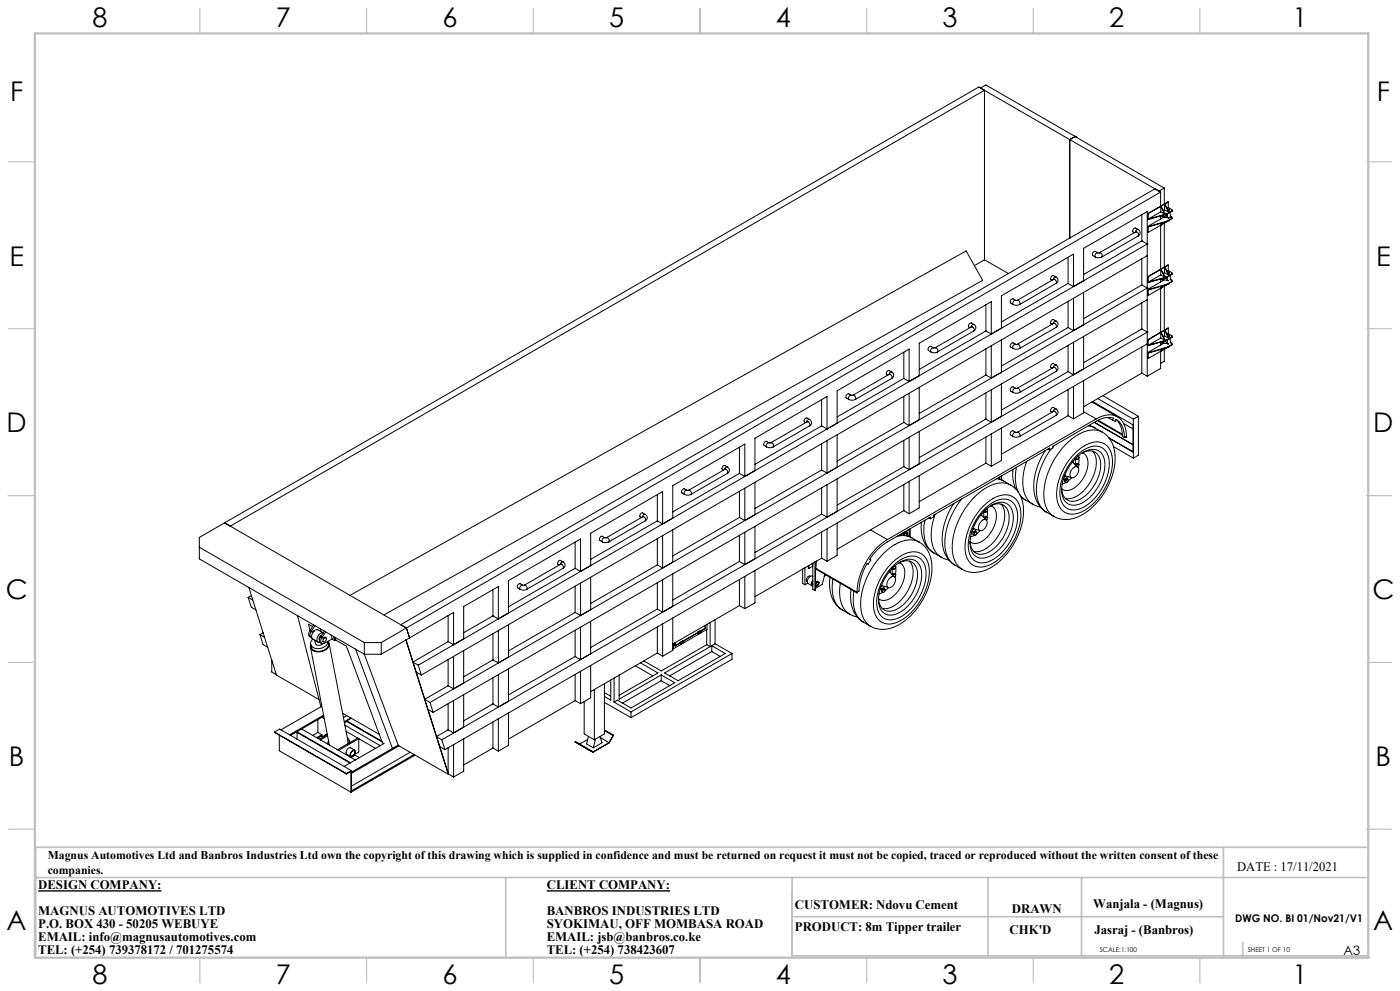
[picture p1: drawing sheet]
<svg xmlns="http://www.w3.org/2000/svg" width="420mm" height="297mm" viewBox="0 0 420 297" stroke-linecap="round" stroke-linejoin="round" font-family="sans-serif">
<path d="M11.5 267h37M164 267h37" fill="none" stroke="#000" stroke-width=".41"/>
<g fill="none" stroke="#c0c0c0" stroke-width=".35">
<path d="M60 2.5v7.5M110 2.5v7.5M160 2.5v7.5M210 2.5v7.5M260 2.5v7.5M310 2.5v7.5M360 2.5v7.5M2.5 48.5h7.5M410 48.5h7.5M2.5 98.5h7.5M410 98.5h7.5M2.5 148.5h7.5"/>
<path d="M410 148.5h7.5M2.5 198.5h7.5M410 198.5h7.5M2.5 248.5h7.5M410 248.5h7.5M60 287v7.5M110 287v7.5M160 287v7.5M210 287v7.5M260 287v7.5M310 287v7.5M360 287v7.5"/>
</g>
<path d="M367 253.9v32.6M409.9 253.9h-399.2v32.1M10.7 263h399.7M151.7 263v24M237.6 263v24M237.6 274.7h129.4M296.4 263v23.5M324.4 263v23.5M237.6 286.5h172.3M372.8 282.5v4.3" fill="none" stroke="#c0c0c0" stroke-width=".5"/>
<path d="M10.5 10h400v277h-400z" fill="none" stroke="#c0c0c0" stroke-width=".7"/>
<g fill="none" stroke="#000" stroke-width=".3">
<path d="M295.3 27.1l-226.2 130.6-1.7-1M295.3 27.1l-1.6-1-226.3 130.6M295.3 27.1v50.8M322 40.6l-26.2-15.1-1.7 .9 53.6 30.9 1.6-.9M322.1 40.6h-.1M322.1 40.6l1 .6M322.5 40.9l26.8 15.5M322.5 40.9l.6 .3M322.5 40.9l-1.6 .9v29.6M323.1 41.2h.1M348.2 57.6v4.2M348.2 57.6l-1.7-1-226.3 130.6 1.7 1"/>
<path d="M348.2 57.6l-226.3 130.6M349.3 56.4v4.7M295.3 77.9l-3 1.7M295.3 77.9l7.2 4.1M320.4 77.1v7.8M328.6 77l.6 .3 1.3-.3M329.3 75.8h.5M329.3 75.8l-.8-.5-.6 .4-.2 .8 .9 .5M329.3 75.8l-.6 .3-.2 .4 .1 .5M329.8 75.8l.8 .4 .1 .5-.2 .3M340.7 69.5h.1M340.7 69.5l.7 .3 .2 .5-.1 .4"/>
<path d="M340.7 69.5l-10.9 6.3M341.5 68.8a1.08 1.08 0 0 1 .6 1 1.08 1.08 0 0 1-.6 .9M341.5 68.8l-.9-.5-.4 .2-.4 .9 .5 .4M341.5 68.8l-.5 .1-.4 .7M341.5 70.7l-11 6.3M342.5 72.2l-17.4 10.1M342.5 72.2l1.7 .9M342.5 64.3v7.9M342.5 77.5v7.9M344.2 73.1h.1M344.2 76.6l-217.8 125.7M344.2 73.1l-218.7 126.3"/>
<path d="M344.3 64l.1 1.8M344.3 67.9l.1 1.8M344.3 64l.1 .1M344.3 67.9h.1M344.4 64.1v1.7M344.4 67.9v1.8M348.2 64.7v.9M348.2 61.9v1.6M348.2 67v13.7M348.2 63.5l-3.8 2.2 5.7-1.6M348.2 63.5l1.2 .7M348.2 61.9l-3.8 2.2"/>
<path d="M348.2 61.9l1.2 2.3M348.2 67.5l-3.8 2.2M348.3 61.8l1.3 2.3-.2 .1M348.3 61.8l-.1 .1M348.3 67.4l-.1 .1M348.5 64.7l2 .6M348.5 64.7l2 .5M348.8 64.6l-.3 .1M349.2 65l-4.9 2.9M349.3 66.8v13.2M349.4 61.2v1.7M349.4 66.8v-.2l-1.2 .9"/>
<path d="M349.4 62.9l-.4 .2M349.4 62.9l1.2 .7M349.4 61.2l-1.1 .6M349.4 61.2l1.2 2.4M349.4 66.8l-1.1 .6M349.4 66.6l-1.1 .8M349.5 61.2l1.2 2.3-.1 .1M349.5 61.2h-.1M349.5 66.7l-.1 .1M349.5 64.4l.7 .4M349.8 66.5l-.4 .3M349.8 66.5l-.3 .2"/>
<path d="M350.1 64.1v.1M350.1 66.3v.1M350.1 64.2l-5.7 1.6M350.1 66.3l-5.7 1.6M350.1 66.4l-5.7 1.6M350.2 64.1v.9l.3 .2M350.4 62.8l.2 .2 .2-.2M350.5 62.7l.3 .1-.3 .1zM350.5 66.2h.1M350.5 60.6v1.6M350.5 65.2v.1M350.5 79.5v1.6"/>
<path d="M350.5 79.5l-6.2 3.4M350.5 79.5l-1 .5M350.5 62.2l-.4 .2M350.5 62.2l1.1 .6v.4M350.5 60.6l-6.2 3.4M350.5 60.6l-1 .6M350.5 66.2l-1 .5M351.1 63.6l-.1 1.6-.5 .1M351.1 64.8l.5 .2v.4M351.6 63.2l-1.5 1M351.6 65.4l-1.5 1M351.6 63.2l-1.5 .9"/>
<path d="M351.6 65.4l-1.5 .9M291.4 98h.1M291.4 98h.4l.4 .5-.1 .7M291.4 98l-10.9 6.2M292.1 97.3a1.08 1.08 0 0 1 .6 .9 1.08 1.08 0 0 1-.6 1M292.1 97.3l-.8-.5-.5 .2a.65 .65 0 0 0-.1 1l.3 .2M292.1 97.3h-.4l-.4 .7M292.1 99.2l-10.9 6.3M295.8 99.2l-20 11.5M295.8 99.2l1.6 .9M295.8 91.3v7.9M304 91.3a2.02 2.02 0 0 0 1.9 0"/>
<path d="M304.7 90h.5M304.7 90l-.9-.5-.6 .5-.1 .8 .9 .5M304.7 90l-.7 .4-.2 .4 .2 .5M305.2 90l.7 .4 .1 .4-.1 .5M316.1 83.7h.1M316.1 96.9h.1M316.1 83.7l.7 .4 .1 .4-.1 .4M316.1 96.9l.7 .4 .1 .3-.1 .5M316.1 83.7l-10.9 6.3M316.1 96.9l-10.9 6.3M316.8 83a1.08 1.08 0 0 1 .6 1 1.08 1.08 0 0 1-.6 .9M316.8 96.2a1.08 1.08 0 0 1 .6 1 1.08 1.08 0 0 1-.6 .9"/>
<path d="M316.8 83l-.9-.5-.3 .2-.4 .9 .4 .4M316.8 96.2l-.8-.5-.4 .1-.4 1 .4 .4M316.8 83l-.5 .1-.4 .7M316.8 96.2l-.6 .2-.3 .6M316.8 84.9l-10.9 6.4M316.8 98.1l-10.9 6.3M320.4 84.9l-20 11.6M320.4 84.9l1.7 1M320.4 98.2l-20 11.5M320.4 98.2l1.7 .9M320.4 90.3v7.9M322.1 85.9l3-1.8v-9.7l19.1-11v49.3"/>
<path d="M322.1 85.9v-9.7l-21.7 12.4v9.8l-3 1.7M322.1 89.4v9.7M325.1 87.6v9.7l-3 1.8M342.5 85.4l-17.4 10.1M342.5 85.4l1.7 .9M342.5 98.6l-17.4 10.1M342.5 98.6l1.7 1M342.5 90.8v7.8M344.2 86.3h.1M344.2 99.6h.1M344.2 86.3l-215.2 124.2M344.2 89.8l-214.3 123.7"/>
<path d="M344.2 99.6l-211.7 122.1M344.3 82.9l.1 .1M344.3 82.9l.1 1.8M344.3 86.7l.1 1.9M344.3 86.7l.1 .1M344.4 83v1.7M344.4 86.8v1.8M348.2 83.6v.9M348.2 82.4l-3.8 2.2 5.7-1.6M348.2 82.4l1.2 .7M348.2 80.8l-3.8 2.2M348.2 80.8v1.6"/>
<path d="M348.2 85.8v13.8M348.2 99.7v1.6M348.2 80.8l1.2 2.3M348.2 86.4l-3.8 2.2M348.2 99.7l-3.8 2.2M348.2 99.7l1.2 2.3M348.3 80.7l1.3 2.3-.2 .1M348.3 80.7l-.1 .1M348.3 86.3l-.1 .1M348.3 99.6l1.1 2.4M348.3 99.6l-.1 .1M348.5 83.7l.6 .3"/>
<path d="M348.5 83.7l2 .4M349 83.4l-.5 .3M349.2 83.9l-4.9 2.8M349.3 85.8v13.2M349.4 81.7l-.4 .2M349.4 81.7l1.2 .7M349.4 80.1l-1.1 .6M349.4 80.1v1.6M349.4 85.7v-.2l-1.2 .9M349.4 99v1.6M349.4 80.1l1.2 2.3M349.4 85.7l-1.1 .6"/>
<path d="M349.4 99l-1.1 .6M349.4 99l1.2 2.3M349.4 85.5l-1.1 .8M349.4 83.3l.8 .4M349.5 80l1.2 2.4h-.1M349.5 80l-.1 .1M349.5 85.7h-.1M349.5 99l1.2 2.3h-.1M349.5 99h-.1M349.8 85.4l-.4 .3M349.8 85.4l-.3 .3M350.1 83v.1"/>
<path d="M350.1 85.2v.1M350.1 83.1l-5.7 1.6M350.1 85.2l-5.7 1.6M350.1 85.3l-5.7 1.6M350.2 83v.9l.3 .2M350.4 81.7l.1 .2 .3-.2M350.5 81.6l.3 .1h-.3zM350.5 85.1h.1M350.5 84.1v.1M350.5 98.4v1.6M350.5 81.1l-.4 .2M350.5 81.1l1.1 .6v.4"/>
<path d="M350.5 85.1l-1 .6M350.5 98.4l-6.2 3.4M350.5 98.4l-1 .6M351.1 82.5v1.5M351.1 83.6l.5 .4v.3M351.6 82.1l-1.5 .9M351.6 84.3l-1.5 .9M351.6 82.1l-1.5 1M351.6 84.3l-1.5 1M246.5 119.8v7.8M254.7 119.7l.6 .2 1.3-.2M255.4 118.5h.5"/>
<path d="M255.4 118.5l-.8-.5-.7 .4-.1 .8 .9 .5M255.4 118.5h-.4l-.4 .5 .1 .7M255.9 118.5h.3l.4 .5v.7M266.8 112.2h.1M266.8 112.2l.2-.1 .5 .5v.8M266.8 112.2l-10.9 6.3M267.5 111.5a1.08 1.08 0 0 1 .6 .9 1.08 1.08 0 0 1-.6 1M267.5 111.5l-.8-.5-.5 .2-.3 .9 .4 .4M267.5 111.5h-.4l-.5 .8M267.5 113.4l-10.9 6.3M271.1 113.4l-20 11.6M271.1 113.4l1.6 .9"/>
<path d="M271.1 105.5v7.9M271.1 118.8v7.8M272.7 114.3v-9.7l-21.6 12.5v9.7l-3 1.8M272.7 117.9v9.7M275.8 116.1v9.7l-3.1 1.8M279.3 105.5l.7 .2 1.2-.2M280 104.2h.5M280 104.2l-.7-.4-.7 .3-.2 .8 .9 .6M280 104.2l-.7 .5v.8M280.5 104.2l.7 .3 .2 .5-.2 .5M295.8 112.4l-20 11.5M295.8 112.4l1.6 .9"/>
<path d="M295.8 104.6v7.8M295.8 117.8v7.8M297.4 100.1v-9.7l-21.6 12.5v9.7l-3.1 1.7M297.4 103.6v9.7M297.4 116.8v9.7M300.4 101.9v9.7l-3 1.7M300.4 115.1v9.7l-3 1.7M304 104.4l.6 .3 1.3-.3M304 117.6l.7 .3 1.2-.3M304.7 103.2h.5M304.7 116.4h.5M304.7 103.2l-.9-.5-.6 .5-.1 .7 .9 .5"/>
<path d="M304.7 116.4l-.8-.4a.8 .8 0 0 0-.7 1.2l.8 .4M304.7 103.2l-.7 .3-.2 .5 .2 .4M304.7 116.4l-.7 .3-.2 .5 .2 .4M305.2 103.2l.7 .3 .1 .5-.1 .4M305.2 116.4l.7 .3 .1 .5-.1 .4M316.1 110.1h.1M316.1 110.1l.7 .3 .1 .4-.1 .5M316.1 110.1l-10.9 6.3M316.8 109.4a1.08 1.08 0 0 1 .6 1 1.08 1.08 0 0 1-.6 .9M316.8 109.4l-.9-.5-.5 .3-.2 .8 .4 .3M316.8 109.4l-.5 .1-.4 .7M316.8 111.3l-10.9 6.3"/>
<path d="M320.4 111.4l-20 11.5M320.4 111.4l1.7 .9M320.4 103.5v7.9M320.4 116.7v7.9M322.1 102.6v9.7M322.1 115.8v9.7M325.1 100.9v9.7l-3 1.7M325.1 114v9.8l-3 1.7M329.3 119.4l10.7 6.2M330.8 118.6l10.7 6.2M342.5 104v7.8M342.5 111.8l-17.4 10.1"/>
<path d="M342.5 111.8l1.7 .9M344.2 103l-210.7 121.7M344.3 101.8l.1 1.8M344.3 105.7l.1 1.8M344.3 101.8l.1 .1M344.3 105.7h.1M344.4 101.9v1.7M344.4 105.7v1.8M348.2 102.5v.9M348.2 104.7v5.7l-4 2.3M348.2 101.3l-3.8 2.2 5.7-1.6M348.2 101.3l1.2 .7"/>
<path d="M348.2 105.3l-3.8 2.2M348.3 105.2l-.1 .1M348.5 102.7l.6 .2M348.5 102.7l2 .4M349.2 102.2l-.7 .5M349.2 102.8l-4.9 2.9M349.3 104.7v3.6l-1.1 .6M349.3 102.2l.9 .5M349.4 104.6v-.2l-1.2 .9M349.4 100.6l-.4 .3M349.4 100.6l1.2 .7M349.4 104.6l-1.1 .6"/>
<path d="M349.4 104.4l-1.1 .8M349.5 104.6h-.1M349.8 104.3l-.4 .3M349.8 104.3l-.3 .3M350.1 101.9v.1M350.1 104.1v.1M350.1 102l-5.7 1.6M350.1 104.1l-5.7 1.6M350.1 104.2l-5.7 1.6M350.2 101.9v1l.3 .2M350.4 100.5l.2 .3 .2-.3M350.5 104h.1"/>
<path d="M350.5 103.1h.1M350.5 100l-.4 .2M350.5 100l1.1 .6v.4M350.5 104l-1 .6M351.1 101.4v1.5M351.1 102.5l.5 .3v.4M351.6 101l-1.5 1M351.6 103.2l-1.5 1M351.6 101l-1.5 .9M351.6 103.2l-1.5 .9M218.2 139.9a1.08 1.08 0 0 1 .6 1 1.08 1.08 0 0 1-.6 1M218.2 139.9l-.9-.5-.4 .3a.65 .65 0 0 0-.2 1l.3 .2"/>
<path d="M218.2 139.9l-.4 .1-.5 .7M221.8 134v7.9M230 133.9l.1 .1a2.02 2.02 0 0 0 1.9-.1M230.7 132.7h.5M230.7 132.7l-.8-.5-.7 .5v.8l.8 .4M230.7 132.7l-.7 .4-.1 .3 .1 .5M231.2 132.7l.7 .4 .2 .4-.1 .4M242.1 126.4h.1M242.1 126.4l.7 .3 .2 .5-.1 .4M242.1 126.4l-10.9 6.3M242.9 125.7a1.08 1.08 0 0 1 .6 1 1.08 1.08 0 0 1-.6 .9M242.9 125.7l-.9-.5-.3 .1-.5 .7 .1 .5 .4 .2"/>
<path d="M242.9 125.7l-.5 .1-.4 .7M242.9 127.6l-10.9 6.3M246.5 127.6l-20 11.6M246.5 127.6l1.6 1M246.5 133v7.9M248.1 128.6v-9.8l-21.6 12.5v9.7l-3.1 1.8M248.1 132.1v9.7M251.1 130.3v9.7l-3 1.8M271.1 126.6l-20 11.6M271.1 126.6l1.6 1M271.1 139.8l-20 11.6M271.1 139.8l1.6 1"/>
<path d="M271.1 132v7.8M272.7 131.1v9.7M275.8 129.3v9.7l-3.1 1.8M295.8 125.6l-20 11.6M295.8 125.6l1.6 .9M295.8 131v7.8M295.8 138.8l-20 11.6M295.8 138.8l1.6 .9M297.4 130v9.7M300.4 128.3v9.7l-3 1.7M304 130.8a2.02 2.02 0 0 0 1.9 0M304.7 129.6h.5"/>
<path d="M304.7 129.6l-.9-.5-.6 .4-.1 .8 .9 .5M304.7 129.6l-.7 .3-.2 .4 .2 .5M305.2 129.6l.7 .3 .1 .4-.1 .5M308 138.3l-.2 .5a12 12 0 0 0 .7 11.2l1.3 1.1M313.6 135.1l-1.6 2.7-1.2 3.3a11.5 11.5 0 0 0 1.7 11.3l1.4 1.1M314.4 134.6l.5 .2M314.9 134.8v-.5l-34.8 20.1v.5l-1 .6M315.3 134.6l-1.4 2.1-1.2 2.4-1.1 3.1-.5 2.1a9.1 9.1 0 0 0 2.3 8.9l.5 .3M315.9 133.7v.1M316.1 123.3h.1M316.1 123.3l.7 .3 .1 .4-.1 .5M316.1 123.3l-10.9 6.3"/>
<path d="M316.8 122.6a1.08 1.08 0 0 1 .6 .9 1.08 1.08 0 0 1-.6 1M316.8 122.6l-.8-.5-.4 .1-.4 1 .4 .3M316.8 122.6l-.5 .1-.4 .6M316.8 124.5l-10.9 6.3M320.4 124.6l-20 11.5M320.4 124.6l1.7 .9M321.7 138.5l1.7 1.5 .3-.8-.3-.2M322 138.1v.6M322.3 136.1l.7-.7a8 8 0 0 1 7.8-2.7 5.9 5.9 0 0 1 2.9 6.6l-.4 2.4-1.2 3.5-2.1 3.5-1.8 2a8.4 8.4 0 0 1-8.2 3.1 6.1 6.1 0 0 1-3-6.8l.6-2.8 1-2.8 1.4-2.4zM322.5 137.6v1.6M322.7 137.4l.3 .3M322.7 139.2v.1"/>
<path d="M322.7 139.2l.3 .2M322.8 137.3h.1M322.9 137.3l.1 .4M323 137.1l-.1 .2M323 139.4v.2M323.2 136.9l1.1-.9a4.2 4.2 0 0 1 6.4 .3 10 10 0 0 1-1.2 9.6l-2.2 2.8a6.3 6.3 0 0 1-6.6 2.4 5.5 5.5 0 0 1-2-6.4l.8-2.5 .9-1.8 1.1-1.6zM323.3 136.2a6.8 6.8 0 0 1 7.1-2.1 5.7 5.7 0 0 1 2.3 6.3l-.5 2.4-.7 1.7-1.2 2.3-1.7 2.3a8.6 8.6 0 0 1-7.4 3.6 4.8 4.8 0 0 1-3.2-5.3l.2-2.3 1.1-3.3 1.6-2.8zM323.4 139l-.3-.2-.4 .4M323.4 139l-.4 .4M323.6 136.6h.1M323.6 136.6l-.2 .1M323.6 136.6l.1 .4-.3 .5-.4 .2"/>
<path d="M323.7 137.1l-.1 2M324.6 135.7a3.5 3.5 0 0 1 3.9-.2 3.5 3.5 0 0 1 1.7 3.6l-.1 1.7-.5 1.8-.9 2.1-1.3 1.9a6.9 6.9 0 0 1-6.7 3.5 3.8 3.8 0 0 1-2.2-3.7M324.7 135.7a3.4 3.4 0 0 1 1.6 4.3l-1.1 2.9-1.9 2.5a3.7 3.7 0 0 1-4.8 1.1M325.1 123.4l3.7 2.2M326.5 127.6l2 .7M326.6 127.5l1.9 .8M327.6 120.5l7.6 4.4M327.8 135.2a7.5 7.5 0 0 1 0 8l-1.5 2.5-1.6 1.8a5.8 5.8 0 0 1-5.1 1.9M327.8 120.3l12.1 7v8.2l-7.1-4.1M328.3 126.6l11.6 6.7M328.5 128.3l2.2 1.2M328.8 125.6a5.9 5.9 0 0 1 7.3 0 7 7 0 0 1 1.8 5.5"/>
<path d="M328.8 125.6l-62.6 36.1M329.2 126l7.5 4.4M329.4 125.9l7.3 4.2M330.7 129.5a9.3 9.3 0 0 1 3.7 10.1l-.8 3.4-1.3 2.9-1.3 2.2-2 2.6a12.1 12.1 0 0 1-10.9 4.8l-1.9-.7M330.7 129.5a8.3 8.3 0 0 0-8.9 1.8l-2.8 2.7-2.5 3.3-2.1 4.5-1 3.8a9 9 0 0 0 2.3 8.8l.5 .4M332.4 125.1l1.4 .8M332.7 131.2l7.2 4.2M333.8 125.9l.8 .4 .3-.6a6 6 0 0 1 2.4 5.5M333.8 125.9l.3-.6a6.4 6.4 0 0 0-5.3 1l-12.9 7.4v.5l-1 .6M334 133.8l6 3.5M334.8 125.8a6.4 6.4 0 0 1 1.9 5l.6 .4M337.1 126.9l2.8 1.6"/>
<path d="M337.7 130.9l.2 .2M337.9 131.1v-.3l-.6 .4M340 125.6v11.7M341.5 124.8l-1.5 .8M341.5 124.8v11.6l-1.5 .9M67.4 156.7l-7.6 4.4v6.4l49.5 28.6M67.4 156.7l54.5 31.5M192.8 154.9h.1M192.8 154.9l.3-.1 .5 .5v.8M192.8 154.9l-10.9 6.2M193.6 154.2a1.08 1.08 0 0 1 .6 .9 1.08 1.08 0 0 1-.6 1M193.6 154.2l-.8-.5-.5 .1-.4 1 .5 .3"/>
<path d="M193.6 154.2l-.6 .1-.3 .6M193.6 156.1l-11 6.3M197.2 156.1l-20 11.5M197.2 156.1l1.6 .9M197.2 148.2v7.9M198.8 157v-9.7l-21.6 12.5v9.7l-3 1.8M201.8 158.8v9.7l-3 1.7M205.4 148.2l.7 .2 1.2-.2M206.1 146.9h.5M206.1 146.9l-.8-.4-.6 .3-.2 .8 .9 .6M206.1 146.9l-.7 .4-.2 .4 .2 .5M206.6 146.9l.6 .3 .2 .5-.1 .5"/>
<path d="M217.5 140.6h.1M217.5 140.6h.3l.5 .5-.1 .8M217.5 140.6l-10.9 6.3M218.2 141.9l-10.9 6.3M221.8 141.9l-20 11.5M221.8 141.9l1.6 .9M221.8 155.1l-20 11.5M221.8 155.1l1.6 .9M221.8 147.2v7.9M223.4 142.8v-9.7l-21.6 12.5v9.7l-3 1.7M223.4 146.3v9.7M223.4 159.5v9.7"/>
<path d="M226.5 144.6v9.7l-3.1 1.7M226.5 157.8v9.7l-3.1 1.7M246.5 140.9l-20 11.5M246.5 140.9l1.6 .9M246.5 154.1l-20 11.5M246.5 154.1l1.6 .9M246.5 146.2v7.9M246.5 159.4v7.9M248.1 145.3v9.7M248.1 158.5v9.7M251.1 143.5v9.7l-3 1.8M251.1 156.7v9.7l-3 1.8"/>
<path d="M261.2 158.8l5 2.9M270.8 159.8l.5 .6M271.1 145.2v7.8M271.1 153l-20 11.6M271.1 153l1.6 1M272 159.6l-.4-.2-.6 .7M272.4 158.9v1.8M272.7 144.2v9.8M272.9 158.6v2.3M273 158.5v2.4M275.8 142.5v9.7l-3.1 1.8M276.4 156.5v.2a8.9 8.9 0 0 0 3.8 9"/>
<path d="M277.5 155.9a9.6 9.6 0 0 0 2 9.4l.7 .4M278.7 155.2l.4 .3M279.1 155.5v-.5l-14.1 8.2-3.1 3-1 1.4 .3 .2-.7 1.2M280.5 154.2l-.6 2.2a10.4 10.4 0 0 0 1.5 9.8l1 .8M286.1 151l-1.5 2.7-1.3 3.3a11.4 11.4 0 0 0 1.7 11.2l1.5 1.2M288.5 149.6l-2.1 3-1.2 2.3-1.4 4.6a9.9 9.9 0 0 0 1.8 9.3l.9 .6M291.9 158.4l2.1 .6M292.1 159.5l-.2 .6M292.1 159.5l.3 .2M292.2 158.5l-.4 .3M292.4 159.7l-.2 .5M292.8 159.5l-.3-.2-.4 .2"/>
<path d="M292.8 159.5l.2 .2-.2 .6-.4 .2M292.8 159.5l-.4 .2M293 158.7l-1.5 .8M294 159l-1.1 1.1M294.3 156.3a1.03 1.03 0 0 1 1.5-.5 1.03 1.03 0 0 1 .3 1.5l-.6 1a1.11 1.11 0 0 1-1.8 .4l-.1-.1a2.39 2.39 0 0 1 .7-2.3zM294.3 154.3l1.6 1.6 .3-.8-.3-.2M294.5 154v.5M295 153.4l.1 1.7M295.2 153.2l1.7-1.4a4.3 4.3 0 0 1 6-.1 8.7 8.7 0 0 1-.4 9l-1.5 2.6-1.6 1.7a5.9 5.9 0 0 1-6.5 1.8 6 6 0 0 1-1.5-6.7l1.2-3.3zM295.2 153.2l.4 .4M295.2 151.4a8.4 8.4 0 0 1 8.1-2.8 6.1 6.1 0 0 1 2.9 6.8l-.5 2.8-1.5 3.8-1.7 2.6-2.2 2.4a7.7 7.7 0 0 1-8.2 2.5 6.5 6.5 0 0 1-2.5-7l.5-2.4 1.4-3.5 2-3.2zM295.2 155.1v.1"/>
<path d="M295.2 155.1l.4 .2M295.3 153.1l.1 .1M295.4 153.2l.2 .4M295.6 152.9l-.2 .3M295.6 155.3l-.1 .2M295.6 152.3a6.9 6.9 0 0 1 7.5-2.3 6 6 0 0 1 2.1 6.6l-.6 2.3-1.3 3-1.4 2.1-1.9 2.1a7 7 0 0 1-7.1 2.3 5.9 5.9 0 0 1-2.3-6.6l.7-2.9 1.1-2.3 1.6-2.5zM295.9 154.9l-.2-.2-.5 .4M295.9 154.9l-.3 .4M296.1 152.5h.1M296.1 152.4v.1M296.1 152.5l-.2 .1M296.1 152.5l.1 .4-.3 .5-.3 .2"/>
<path d="M296.2 153l-.1 2M297.2 151.6a3.5 3.5 0 0 1 3.9-.2 3.5 3.5 0 0 1 1.6 3.5 12.2 12.2 0 0 1-7.4 11.1 3.4 3.4 0 0 1-4.3-3.7M297.3 151.6a3.4 3.4 0 0 1 1.5 4.3l-1.1 2.9-1.5 2.2a4.1 4.1 0 0 1-5.1 1.5l-.1-.2M299 143.5l2 .6M299.2 143.4l1.8 .7M299.8 143v.6M300.3 151.1a7.6 7.6 0 0 1 0 7.9l-1.5 2.5a7.2 7.2 0 0 1-6.7 3.7M300.4 142.7v1.1M300.5 142.6v1.3M301 144.1l2.2 1.3M303.2 145.4a9.3 9.3 0 0 1 3.7 10.1l-.8 3.3-1.5 3.3-1.7 2.8-1.8 2.1a11.4 11.4 0 0 1-10.7 4.3l-1.7-.7M303.2 145.4a7.8 7.8 0 0 0-8.3 1.4l-3.2 2.8-2.5 3.3-2.2 4.4-1 3.5a9.9 9.9 0 0 0 1.9 9.2l.8 .6"/>
<path d="M303.9 140.6a11.5 11.5 0 0 0 .8 5.9M304.9 140a12.1 12.1 0 0 0 .6 7.5M306 148.3l1.6 1.6M306.2 148.7l1.4 1.2M307.6 149.9l2.2 1.2M309.8 151.1l2.3 .8M313.9 153.5l2.3 1.3M319.4 144.2l.5 .5M319.4 144.2l.3 .2M319.4 142.6l2.1 .6M319.6 143.6l-.2 .6M319.6 143.6l.3 .2"/>
<path d="M319.7 142.6l-.5 .3M319.7 144.4l.2 .3M319.8 144.6l-1.1 .5M319.9 143.8l-.2 .6M320.3 143.6l-.3-.2-.4 .2M320.3 143.6l.2 .3-.2 .5-.4 .3M320.3 143.6l-.4 .2M320.4 142.8l-1.4 .8M321.5 143.2l-1.1 1M321.9 140.3a.98 .98 0 0 1 1.5-.3 .98 .98 0 0 1 .1 1.4l-.3 .8a1.28 1.28 0 0 1-2.1 .6v-1.3zM59.8 164l49.5 28.6M74.4 179l1 3 1.4 .8"/>
<path d="M74.4 179l1.4 .8M74.6 176.1l8.3 26.2 12.8 7.4M75.4 178.5l-1 .5M105 178.4l184.8-103.2 5 8.8-179.6 100.3M147.9 176.7v7.9M156.1 176.6v.1a2.02 2.02 0 0 0 1.9-.1M156.8 175.4h.5M156.8 175.4l-.9-.5-.6 .5v.8l.8 .4M156.8 175.4l-.7 .4-.2 .3 .2 .5M157.3 175.4l.7 .4 .2 .4-.2 .4M168.2 169.1h.1M168.2 169.1l.7 .3 .2 .5-.2 .4"/>
<path d="M168.2 169.1l-10.9 6.3M168.9 168.4a1.08 1.08 0 0 1 .6 .9 1.08 1.08 0 0 1-.6 1M168.9 168.4l-.8-.5-.4 .1-.4 .7 .1 .5 .3 .2M168.9 168.4l-.5 .1-.3 .7M168.9 170.3l-10.9 6.3M172.5 170.3l-20 11.6M172.5 170.3l1.7 1M172.5 162.5v7.8M172.5 175.7v7.8M174.2 171.3v-9.8l-21.7 12.5v9.7l-3 1.8M174.2 174.8v9.7M177.2 173v9.7l-3 1.8"/>
<path d="M180.7 162.4l.6 .2 1.3-.2M181.4 161.1h.5M181.4 161.1l-.8-.4-.6 .4-.2 .8 .9 .5M181.4 161.1l-.3 .1-.4 .5v.7M181.9 161.1l.4 .1 .4 .5-.1 .7M197.2 169.3l-20 11.6M197.2 169.3l1.6 .9M197.2 161.5v7.8M197.2 174.7v7.8M198.8 160.5v9.7M198.8 173.7v9.7M201.8 172v9.7l-3 1.7"/>
<path d="M221.8 168.3l-20 11.5M221.8 168.3l1.6 .9M221.8 160.4v7.9M221.8 173.7v7.8M223.4 172.7v9.7M226.5 171v9.7l-3.1 1.7M240.8 170.5v4.4l.7 .4M241.5 170.1v5.2M242.3 174.8l-.8 .5M242.5 169.6l.1 .8M242.6 169.5v.9M243.1 172.7a.99 .99 0 0 0-1 .5 .99 .99 0 0 0 .1 1.1"/>
<path d="M243.6 168.9l.1 .3M243.6 174.8l.2 .4M243.8 169v.4M243.8 173.9l-.1 .2a.96 .96 0 0 0 .1 1.5M243.8 174.2a.86 .86 0 0 0 0 1.2M243.8 172.7a1.45 1.45 0 0 0-1.3 2.2l1.2 .7M243.8 174.8v.3M243.8 168.8v7.8l.7 .4M243.8 169.7l-1.2 .7M244.5 168.4v8.6M244.7 175.1v-.2a.52 .52 0 0 1 .5-.6 .52 .52 0 0 1 .5 .4l-.1 .4a.57 .57 0 0 1-.4 .5 .57 .57 0 0 1-.5-.1M244.7 175.6h.1"/>
<path d="M244.7 168.3v8.6l-.2 .1M244.8 170.4l12.3 7.1M244.8 170.4v.2l12.3 7.1M245 168.1l-.2 2.3M245 174.7a.35 .35 0 0 1 .6 .1 .35 .35 0 0 1-.3 .5 .34 .34 0 0 1-.6-.1 .34 .34 0 0 1 .3-.5zM245.6 174.3a.62 .62 0 0 0-.9 .4M246.5 167.3l-20 11.5M246.5 167.3l1.6 .9M247.4 172.1l-.7 3-2 1.2M247.8 172.4l-.5 .4M249 173v.1a9.3 9.3 0 0 0 3.7 9.7M249.9 173.5v.1a8.9 8.9 0 0 0 2.7 9.1l.1 .1"/>
<path d="M252.1 174.8v.1a8.8 8.8 0 0 0 2.7 9.1l.1 .1M255.3 176.7a9.3 9.3 0 0 0 3.7 9.7M256.2 177.2a9 9 0 0 0 2.3 8.9l.5 .3M257.1 177.5v.2M260.1 168.9l.4 .1M260.5 169l-.3-.2a17.2 17.2 0 0 0-2.5 8.3l-.6 .3v.3M263.6 179.7h.1M264.4 177.1l.5 .5M264.4 177.1l.3 .2M264.4 175.5l2.1 .6-1.1 1M264.6 176.6l-.2 .5M264.6 176.6l.3 .2"/>
<path d="M264.7 175.6l-.4 .3M264.7 177.3l.2 .3M264.8 177.5l-1.1 .5M264.9 176.8l-.2 .5M265.4 176.5l-.4-.1-.4 .2M265.4 176.5l.2 .3-.2 .5-.5 .3M265.4 176.5l-.5 .3M265.5 175.8l-1.4 .8M266.2 161.7l-.2 .2a20.2 20.2 0 0 0-8.9 15.6M266.8 173.4a1.03 1.03 0 0 1 1.5-.6 1.03 1.03 0 0 1 .3 1.6l-.6 .9a1.04 1.04 0 0 1-.8 .8 1.04 1.04 0 0 1-1.1-.5l.1-1.2zM266.8 171.4l1.6 1.5M267.1 171.1l-.1 .5"/>
<path d="M267.5 170.5l.1 1.7M267.7 170.3l.4 .3M267.8 168.5l.2-.2a8 8 0 0 1 7.8-2.6 6.1 6.1 0 0 1 2.9 6.8l-.7 3.4-1.3 3.1-1.7 2.6-2.2 2.5a7.7 7.7 0 0 1-8.1 2.5 6.8 6.8 0 0 1-2.6-7.3l1-3.8 1.2-2.4 1.7-2.6zM267.8 172.2l-.1 .1M267.8 172.2l.3 .1M267.9 170.2h.1M267.9 170.2l.2 .4M268.1 170l1.9-1.5a4 4 0 0 1 5.8 .7 10.1 10.1 0 0 1-1.3 9.6l-1.6 2.2a7.1 7.1 0 0 1-7 3.1 5.3 5.3 0 0 1-2.2-6.2l.6-2 1-2.3 1.4-2zM268.1 170l-.2 .2M268.1 172.3l-.1 .2M268.4 169.2l.2-.3a6.6 6.6 0 0 1 7-1.8 6 6 0 0 1 2.1 6.5l-.6 2.4-1.3 2.9-1.2 1.9-2 2.4a7 7 0 0 1-7.1 2.3 6 6 0 0 1-2.3-6.9l.4-1.8 1.3-3.2 1.6-2.4zM268.5 172l-.3-.2-.4 .4"/>
<path d="M268.5 172l.2 .2-.3 .7M268.5 172l-.4 .3M268.6 169.5v.1M268.6 169.6h-.1M268.6 169.6l.1 .4-.2 .5-.4 .1M268.7 170l-.1 2.1M269.1 160.7a6.2 6.2 0 0 1 4.4 .5M269.7 168.7a3.5 3.5 0 0 1 3.9-.2 3.5 3.5 0 0 1 1.7 3.5l-.3 2.5-.9 2.3-1.6 2.8-1.3 1.4a5.1 5.1 0 0 1-6 1.7 3.9 3.9 0 0 1-1.6-3.4M269.8 168.7a3.8 3.8 0 0 1 1.4 4.9l-.9 2.3-1.6 2.1a4.1 4.1 0 0 1-5 1.5l-.1-.1M269.9 160.3a7 7 0 0 1 3.6 .9M271.1 160.2l.1-.2a.55 .55 0 0 1 .9-.4 .55 .55 0 0 1-.1 .9M271.3 160.3a.37 .37 0 0 1 .3-.5 .37 .37 0 0 1 .4 .3l-.2 .4"/>
<path d="M272.8 168.2a7.2 7.2 0 0 1 .2 7.4l-1.6 3a7.2 7.2 0 0 1-6.7 3.7M273.5 161.2l2.3 1.3M275.8 162.5a9.3 9.3 0 0 1 3.6 10l-.9 3.7-1.4 3-2.3 3.6-2.5 2.5a10.1 10.1 0 0 1-10.3 2.8l-.8-.4M275.8 162.5a7.8 7.8 0 0 0-8.4 1.4l-2.1 1.7-2.4 2.8-2.1 3.2-1.4 3.1a13.3 13.3 0 0 0 .1 11.4l1.7 1.6M280.2 165.7l2.2 1.3M282.4 167l2.2 .8M286.5 169.4l2.2 1.2M291 162.7h.1M291.9 160.1l.5 .4M291.9 160.1l.3 .1M292.2 160.2l.2 .3M292.3 160.5l-1.1 .4"/>
<path d="M78 190.2l.9 3 1.4 .8M78 190.2l1.4 .8M79 189.6l-1 .6M81.5 197.8v3.6l1.4 .8M89.3 184.5l7 27.4M93 188.9l-.2 .4a1.14 1.14 0 0 0 .1 1.4l.4 .3M93 188.9l.4 .3M93.1 193.9l5.7 29.4M93.4 189.2l-.1 .2a1 1 0 0 0 .2 1.7M93.6 191.3l.1 .4M93.8 187.8l-1.3-.7 .5 1.8M93.9 191.5a1.58 1.58 0 0 0-.6 1.9 1.58 1.58 0 0 0 1.8 1h.1a2.79 2.79 0 0 0 3.2-2.2"/>
<path d="M94.1 187.3l-1.1 1.6M94.2 189.1h.1M94.3 189.1l-.7 .5M94.4 191.8l.2 1a1.31 1.31 0 0 0 2.2 .1M94.5 187.5l-1.1 1.7M95.4 192.4l-1.6-.9a1.83 1.83 0 0 1 1.6-2.7l1.6 .9a1.82 1.82 0 0 0-1.6 2.7l.6 .1M96.1 188.5l.3 .8M96.2 190.8l-.1 .2a1.22 1.22 0 0 0 0 1.6l.4 .3M96.2 190.8l.4 .2M96.5 190.4l-.7 .4v.9M96.9 192.3l.1 .1M97.3 191.3a.44 .44 0 0 1 .6 0 .44 .44 0 0 1-.1 .6 .49 .49 0 0 1-.8 .4 .49 .49 0 0 1 .1-.8z"/>
<path d="M97.3 189.2l-1.1 1.6M97.5 191l.3 .1M97.7 191.1a.53 .53 0 0 0-.9 .4M97.8 189.4l-1.2 1.6M98.4 192.2l.1 .7a2.91 2.91 0 0 1-4 2.1l-1-.7-.3-1.2M98.4 192.2a1.98 1.98 0 0 1-1.6 3h-.2a2.36 2.36 0 0 1-3.5-1.8l.1-.3M98.7 192.9l5.7 29.2-.2 .9M99.3 190.3l.4 1.2-2.5 1.3a.77 .77 0 0 1-1-.3 .77 .77 0 0 1 .1-.9l.3-.6M99.6 191.6l.8 .4M100 190.7l.4 1.3M100.5 191l.2 .7-.3 .3M100.7 191.8l3.2 1.9 10.8 28.9 .4 .2"/>
<path d="M106.6 194.5l11.1 29.8M109.3 192.6h5.1M109.3 196.1h5.1M109.3 192.6v3.5M109.3 196.1l10.2 27.2-14.1 8.1M114.4 192.6v3.5M121.7 191.8l12.8 40.3M121.8 191.8l12.7 40.2M121.9 188.2l-7.5 4.4M121.9 188.2l1 3M122.9 191.2l-8.5 4.9M122.9 191.2l13.2-7.7v9.7"/>
<path d="M124 198.5l1.5 .9M125.5 199.4l.9 2.9M134.4 184.5v7.8M134.4 197.7v7.8M134.4 192.3l-10.5 6.1M134.4 192.3l1.7 .9M136.1 196.7v9.7M139.1 195v9.7l-3 1.7M147.9 184.6l-8.8 5M147.9 184.6l1.6 .9M147.9 189.9v7.9M147.9 197.8l-8.8 5"/>
<path d="M147.9 197.8l1.6 .9M149.5 185.5v-9.7l-10.4 6v9.7l-3 1.7M149.5 189v9.7M152.5 187.3v9.7l-3 1.7M172.5 183.5l-20 11.6M172.5 183.5l1.7 1M172.5 188.9v7.8M172.5 196.7l-20 11.6M172.5 196.7l1.7 1M174.2 188v9.7M177.2 186.2v9.7l-3 1.8M177.2 199.4v9.7l-3 1.8"/>
<path d="M190.6 199.5l5.3 3.1M192.1 198.6l5.3 3.1-11.7 6.7M197.2 182.5l-20 11.6M197.2 182.5l1.6 .9M197.2 187.9v7.8M197.2 195.7l-20 11.6M197.2 195.7l1.6 1M198.8 187v9.7M201.8 194.4h.2M201.8 185.2v9.7l-3 1.8M202 193v1.4M202.5 193.5h.1"/>
<path d="M202.5 192.6v1l1.5-.9M204 192.5v.4l.3 .1-.1-.4M204 192.5l.2 .1M204.4 192.3l.3 .4M204.4 192.3h.1M204.7 192.7l-.4 .3M205 192.1l.1 .4-.4 .2M205 192.1l-.2-.1-.8 .5M205 192.1l-.8 .5M209.2 189.5v.4l.3 .1-.1-.4M209.2 189.7l-4.2 2.4M209.2 189.5l.2 .1"/>
<path d="M209.7 189.2v.1M209.7 189.2l.1 .1M209.8 189.3l.1 .4M209.8 189.3l-.4 .3M209.9 189.7l-.4 .2M210.2 189.1l.2 .3-.5 .3M210.2 189.1l-.1-.1-.9 .5M210.2 189.1l-.4 .2M211.6 187.4v.9M211.6 188.3h.1M211.6 188.3l-1.3 .8M212 193.2l-13.6 7.9-5.3-3"/>
<path d="M212 193.2l1 .6M212 188.7v4.5M212.1 187.1v1.5l-10.1 5.8M213 186.6v7.2M213.5 193.5l4.1 2.4-14.2 8.1-4-2.3 13.6-7.9M213.5 195.3l-12.6 7.3M213.5 193.5v1.8M213.5 195.3l2.5 1.4M214.5 192.9l-1 .6M214.5 192.9l5.1 3M214.5 185.7v7.2M219.6 195.9l-30.3 17.5"/>
<path d="M219.6 195.9v1.7l-30.3 17.5M221.8 181.5l-20 11.5M221.8 181.5l1.6 .9M252.7 182.8l2.2 1.3M254.9 184.1l2.3 .8M259 186.4l2.2 1.3M82.4 219.4l1.5-.9 21.5 12.5M82.4 219.4l21.5 12.5M82.4 219.4l21.5 12.4M88.9 219.4l16.1 9.3M89.1 219.3l16.1 9.3M89.1 219.3l-2 1.1"/>
<path d="M89.1 219.5v2M90.5 218.5l16.1 9.3M95.4 219.5l1.2 .7M95.4 215.7v3.8M95.4 219.5l-1.6 .9M96.2 211.8l-11.9 7M96.6 215l-7.5 4.3M96.6 215l.7 .4M97 214.3l-10.1 5.9M97.1 214.7l-.5 .3M102.8 213.7l11 6.4M103.5 217.3l10.6 6.2"/>
<path d="M103.8 219.2l8.9 5.1M104 216.2l-.7 .4M104 216.2l10.7 6.2M104 216l10.5 6.1M104 216v.2M104 214.5l-1 .6M105.2 215.2l-1.9 1.1M105.4 215.3l-1.4 .7M124.9 201.4l1.5 .9M127.5 209.7l1.5 .8M128.4 212.6l1.5 .9M129 210.5l.9 3"/>
<path d="M134.4 210.9v7.8M134.4 205.5l-6.9 4M134.4 205.5l1.7 .9M134.4 218.7l-3.4 2M134.4 218.7l1.7 1M136.1 210v9.7M139.1 208.2v9.7l-3 1.8M147.9 203.1v7.9M147.9 216.4v7.8M147.9 211l-8.8 5M147.9 211l1.6 .9M149.5 202.2v9.7"/>
<path d="M149.5 215.4v9.7M152.5 200.4v9.7l-3 1.8M152.5 213.7v9.7l-3 1.7M172.5 202.1v7.9M172.5 210l-20 11.5M172.5 210l1.7 .9M174.2 201.2v9.7M175.3 210.3v9.7l3 1.7M178.3 206.6v15.1M181.3 204.9v15.1l-3 1.7M181.3 218.9l2.6 1.5M181.3 218.8l2.8 1.5"/>
<path d="M181.3 210.5l8 4.6M181.3 207.6l1.9 1.1M183.2 203.8v6l-1.9-1.1M184.2 203.2v7.2M184.2 210.4l5.1 3M189.3 213.4v1.7M198.4 202.3l4 2.3-13.1 7.6-4.1-2.4-1 .6M198.4 202.3l-12.7 7.2v-7.2M198.4 202.3v1.7M198.4 204l-11.6 6.7M198.4 204l2.5 1.5M83.8 220.3v4.7l21.5 12.4"/>
<path d="M96.6 220.6l-1.3 .7M96.6 220.6l.4 .2M96.6 220.2v.4M96.6 220.2l-1.6 .9M98.2 220.1l-.7 .1-.5 .7M98.2 220.2l-2.4 1.3 .3 .3 2.1-1.3M98.6 222.1l-.3 .9M98.6 222l-.1 .1M101.1 224.6h.3M101.2 224.7l6.1-3.5 .3 .2-6 3.5zM103.9 231.8v.1M103.9 231.9l1.4-.8v6.3"/>
<path d="M104.2 221a1.53 1.53 0 0 1 .6 1.7M104.8 222l.1 .6M105.2 226.8l-.2 .1M105.4 231v6.3M105.4 237.3l-.1 .1M105.4 231l-1.5 .8M105.4 231.4h.1M105.4 231.8h.1M105.4 237h.1M105.4 237.3h.1M105.4 231.4v.4M105.4 237v.3"/>
<path d="M105.5 225.2a.68 .68 0 0 1 1-.3 .68 .68 0 0 1 0 1.1l-.1 .1a.73 .73 0 0 1-.5 .7 .73 .73 0 0 1-.9-.4zM105.6 225.2a.53 .53 0 0 1 .8-.1 .53 .53 0 0 1 0 .9l-.1 .1a.6 .6 0 0 1-.9 .5 .6 .6 0 0 1-.1-1zM106.3 225a1.08 1.08 0 0 1-1 1.6M106.4 226.2l1.4 .9M106.4 224.8l-1.3-.7-.6 .2-.4 .4-.3 .7 .1 .6 1.4 .8M107.6 221.4v4l-1.1 .6M115.2 222.8l-11.9 6.9M119.5 223.4l15 8.7M119.7 223.5l-14.3 8.3M123 225.5l-17.6 10.1M124.2 226.1l-18.8 10.9M124.5 226.3l-19.1 11"/>
<path d="M131 220.8l1.5 .9M132 223.8l1.5 .9M132.5 221.7l1 3M134.4 224.1v7.6M134.5 232v.1M134.5 232l1.6 .9M136.1 223.2v9.7M139.1 221.4v9.7l-3 1.8M147.9 224.2l-8.8 5.1M147.9 224.2l1.6 .9M173.8 223.1l4.1 2.4M176.3 221.6l-2.4 1.4"/>
<path d="M176.5 224.7l1.4 .8M176.5 220.7l-.5 2.3 2 1.1M176.7 224.6l-4-2.4-.2 .2 4 2.3M176.7 224.6l-.2 .1M178.6 221.5l-.6 2.6M180 220.7l.6 1.9-2.6 1.5M180.1 221l2.6 1.6M182.7 222.6l-4.8 2.7-1.2-.7M183.9 220.4l-1.2 2.2M184.1 220.3l-.2 .1M184.1 220.3l-1.4 2.4-4.8 2.8"/>
<circle cx="350.6" cy="100.6" r=".17"/>
</g>
<g font-size="8.1">
<text x="27.8" y="8">8</text>
<text x="82.8" y="8">7</text>
<text x="132.8" y="8">6</text>
<text x="182.8" y="8">5</text>
<text x="232.8" y="8">4</text>
<text x="282.8" y="8">3</text>
<text x="332.8" y="8">2</text>
<text x="387.8" y="8">1</text>
<text x="3" y="30.4">F</text>
<text x="413" y="30.4">F</text>
<text x="2.8" y="79.6">E</text>
<text x="412.8" y="79.6">E</text>
<text x="2" y="129.6">D</text>
<text x="412" y="129.6">D</text>
<text x="1.7" y="179.6">C</text>
<text x="411.7" y="179.6">C</text>
<text x="2.7" y="229.6">B</text>
<text x="412.7" y="229.6">B</text>
<text x="2" y="278.9">A</text>
<text x="412" y="278.9">A</text>
<text x="27.8" y="295">8</text>
<text x="82.8" y="295">7</text>
<text x="132.8" y="295">6</text>
<text x="182.8" y="295">5</text>
<text x="232.8" y="295">4</text>
<text x="282.8" y="295">3</text>
<text x="332.8" y="295">2</text>
<text x="387.8" y="295">1</text>
</g>
<g font-size="3.9">
<text x="371.1" y="261">DATE : 17/11/2021</text>
<text x="11.5" y="266.5">DESIGN COMPANY:</text>
<text x="164" y="266.5">CLIENT COMPANY:</text>
<text x="11.5" y="274.3">MAGNUS AUTOMOTIVES LTD</text>
<text x="164" y="274.3">BANBROS INDUSTRIES LTD</text>
<text x="238.5" y="272.6">CUSTOMER: Ndovu Cement</text>
<text x="303.5" y="273.5">DRAWN</text>
<text x="328" y="272">Wanjala - (Magnus)</text>
<text x="11.5" y="278.2">P.O. BOX 430 - 50205 WEBUYE</text>
<text x="164" y="278.2">SYOKIMAU, OFF MOMBASA ROAD</text>
<text x="238.5" y="279.1">PRODUCT: 8m Tipper trailer</text>
<text x="302.9" y="280">CHK'D</text>
<text x="328.3" y="280">Jasraj - (Banbros)</text>
<text x="11.5" y="282">EMAIL: info@magnusautomotives.com</text>
<text x="11.5" y="285.9">TEL: (+254) 739378172 / 701275574</text>
<text x="164" y="282">EMAIL: jsb@banbros.co.ke</text>
<text x="164" y="285.9">TEL: (+254) 738423607</text>
<text x="403.1" y="286.1">A3</text>
</g>
<g font-size="3.5">
<text x="14.3" y="257.5">Magnus Automotives Ltd and Banbros Industries Ltd own the copyright of this drawing which is supplied in confidence and must be returned on request it must not be copied, traced or reproduced without the written consent of these</text>
<text x="14.3" y="262">companies.</text>
</g>
<text font-size="3.2" x="370.5" y="276.3">DWG NO. BI 01/Nov21/V1</text>
<g font-size="2">
<text x="329.9" y="285.3">SCALE:1:100</text>
<text x="374.3" y="285.3">SHEET 1 OF 10</text>
</g>
</svg>
